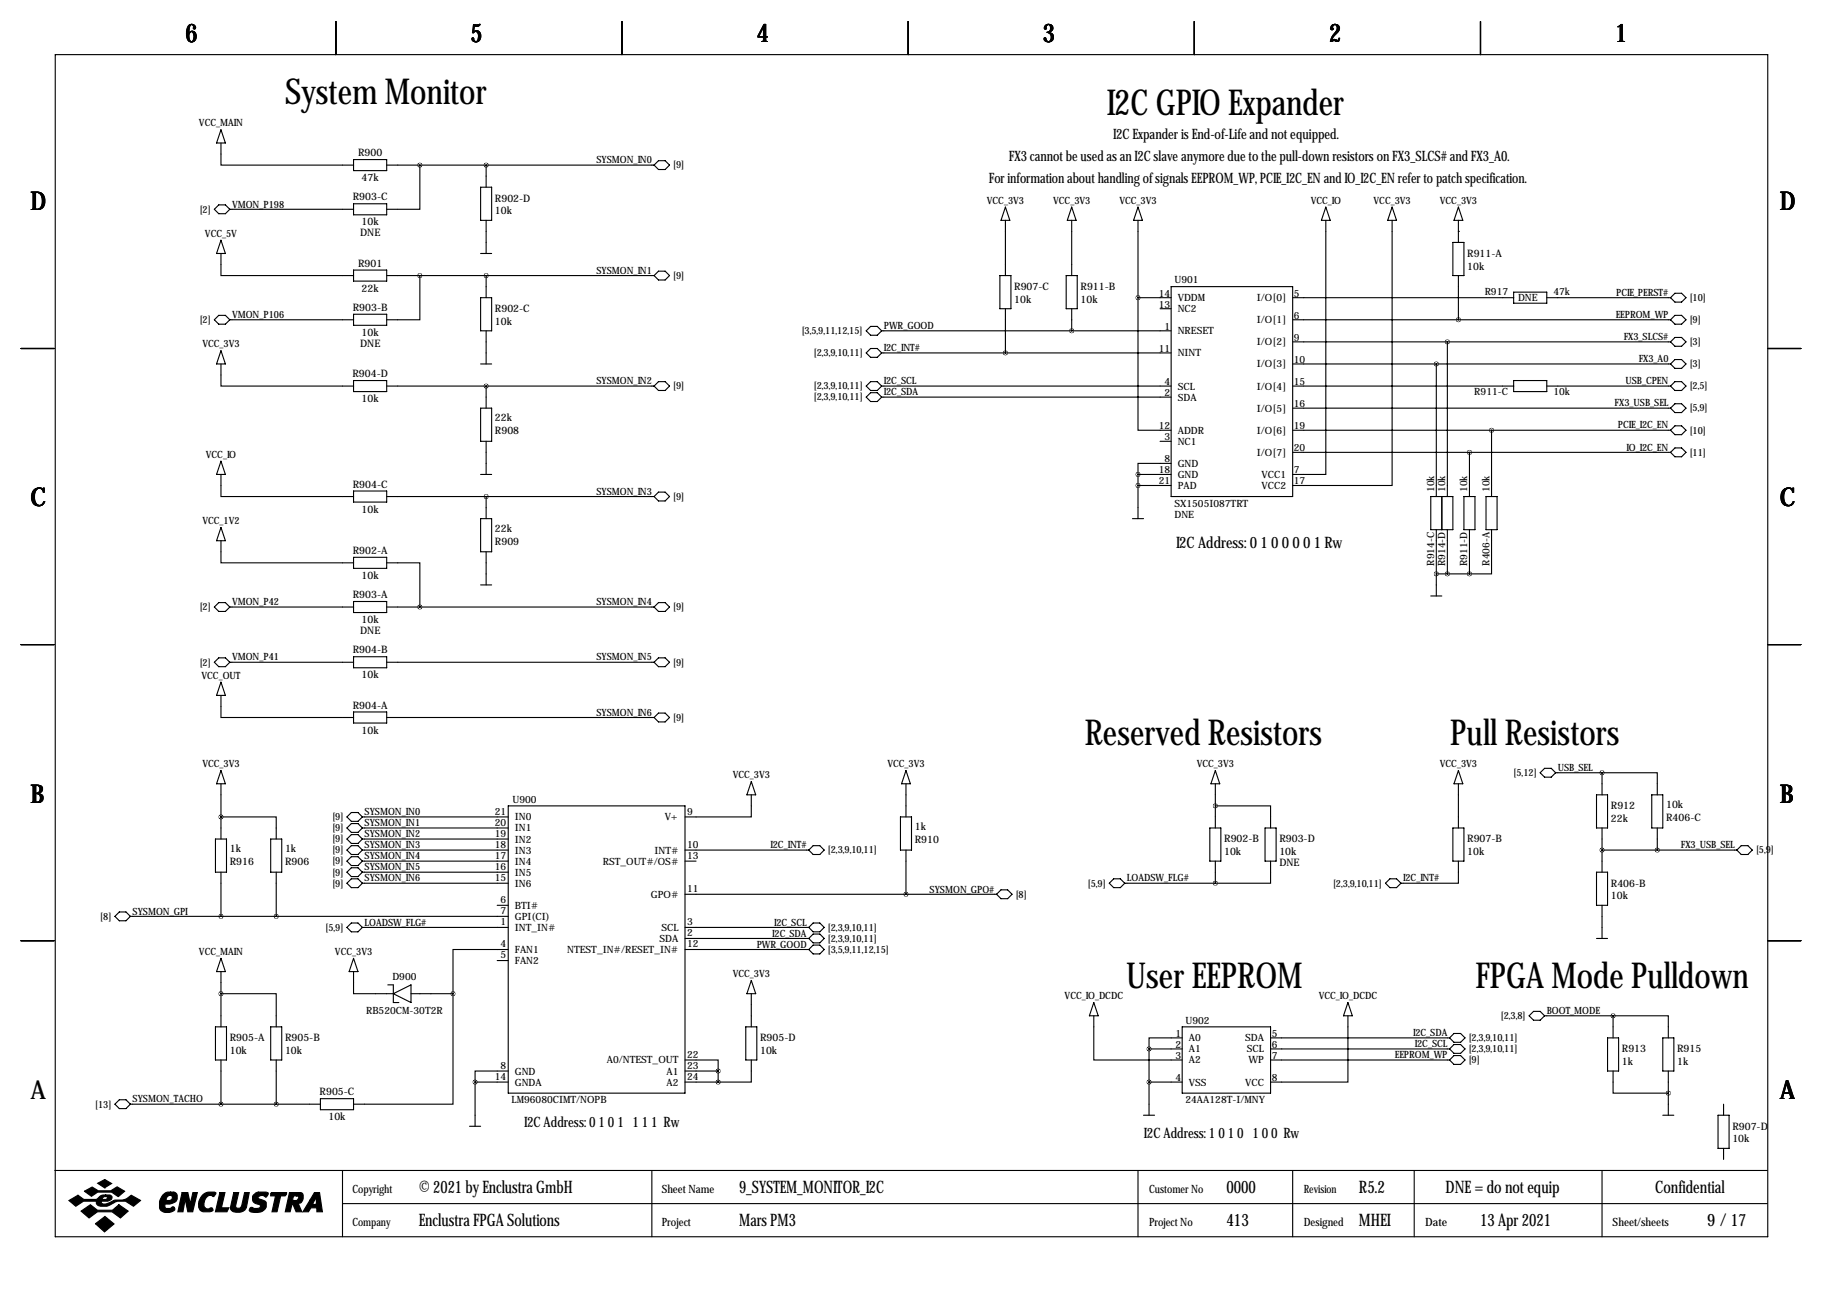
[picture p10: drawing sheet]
<svg xmlns="http://www.w3.org/2000/svg" width="419mm" height="297mm" viewBox="0 0 419 297" stroke-linecap="round" stroke-linejoin="round" font-family="sans-serif">
<g fill="none" stroke="#000" stroke-width=".25">
<path d="M12.7 12.6h393.7v271.7h-393.7zM77.2 4.9v7.7M143 4.9v7.7M208.8 4.9v7.7M274.6 4.9v7.7M340.4 4.9v7.7M50.8 32.9v5.1h30.5M50.8 29.8l1 3.1h-2zM81.3 36.7h7.6v2.5h-7.6zM88.9 38h61.5M96.5 38v10.1h-7.6M111.8 38v5"/>
<path d="M151.4 36.9h1.5l1 1.1-1 1h-1.5l-1-1zM49.3 48.1l1-1h1.5l1 1-1 1h-1.5zM50.8 58.3v5.1h30.5M50.8 55.2l1 3.1h-2zM52.8 48.1h28.5M81.3 46.8h7.6v2.6h-7.6zM110.5 43h2.5v7.7h-2.5zM110.5 58.3h2.5M111.8 50.7v7.6M231.1 47.6l1.1 3.1h-2.1zM231.1 50.7v12.7M246.4 47.6l1 3.1h-2z"/>
<path d="M246.4 50.7v12.7M261.6 50.7v17.7M261.6 47.6l1 3.1h-2zM304.8 50.7v58.4h-7.6M304.8 47.6l1 3.1h-2zM320 50.7v60.9h-22.8M320 47.6l1.1 3.1h-2.1zM334 55.7h2.5v7.7h-2.5zM335.3 53.2h.1M335.3 47.6l1 3.1h-2zM335.3 50.7v5M49.3 73.5l1-1h1.5l1 1-1 1h-1.5z"/>
<path d="M52.8 73.5h28.5M81.3 62.1h7.6v2.5h-7.6zM81.3 72.2h7.6v2.6h-7.6zM88.9 63.4h61.5M96.5 63.4v10.1h-7.6M110.5 68.4h2.5v7.7h-2.5zM111.8 63.4v5M111.8 76.1v7.6M151.4 62.3h1.5l1 1.1-1 1h-1.5l-1-1zM199.1 76.1l1.1-1.1h1.5l1 1.1-1 1h-1.5zM202.7 76.1h66.5M229.9 63.4h2.5v7.6h-2.5z"/>
<path d="M231.1 71v10.1M245.1 63.4h2.5v7.6h-2.5zM246.4 71v5.1M261.6 68.4v30.5h7.6M261.6 68.4h7.6M266.7 71h2.5M269.2 65.9h28v48.3h-28zM297.2 73.5h86.8M297.2 68.4h50.8M297.2 78.6h86.8M332.7 78.6v35.6M335.3 63.4v10.1"/>
<path d="M348 67.2h7.6v2.5h-7.6zM355.6 68.4h28.4M384 73.5l1.1-1h1.5l1 1-1 1h-1.5zM385.1 67.4h1.5l1 1-1 1.1h-1.5l-1.1-1.1zM385.1 77.6h1.5l1 1-1 1h-1.5l-1.1-1zM4.8 80.1h7.6M50.8 83.7v5.1h30.5M50.8 80.6l1 3.1h-2zM81.3 87.5h7.6v2.5h-7.6zM88.9 88.8h61.5M110.5 93.8h2.5v7.7h-2.5zM110.5 83.7h2.5"/>
<path d="M111.8 88.8v5M150.4 88.8l1-1.1h1.5l1 1.1-1 1h-1.5zM199.1 81.1l1.1-1h1.5l1 1-1 1.1h-1.5zM199.1 88.8l1.1-1.1h1.5l1 1.1-1 1h-1.5zM199.1 91.3l1.1-1h1.5l1 1-1 1h-1.5zM202.7 88.8h66.5M202.7 81.1h66.5M202.7 91.3h66.5M297.2 88.8h50.8M297.2 93.8h86.8M297.2 98.9h86.8M297.2 83.7h86.8"/>
<path d="M330.2 83.7v30.5M342.9 98.9v15.3M348 87.5h7.6v2.5h-7.6zM355.6 88.8h28.4M384 88.8l1.1-1.1h1.5l1 1.1-1 1h-1.5zM385.1 82.7h1.5l1 1-1 1h-1.5l-1.1-1zM385.1 92.8h1.5l1 1-1 1.1h-1.5l-1.1-1.1zM385.1 97.9h1.5l1 1-1 1h-1.5l-1.1-1zM406.4 80.1h7.6M50.8 109.1v5.1h30.5M50.8 106l1 3.1h-2zM81.3 112.9h7.6v2.5h-7.6z"/>
<path d="M88.9 114.2h61.5M110.5 119.2h2.5v7.7h-2.5zM110.5 109.1h2.5M111.8 101.5v7.6M111.8 114.2v5M151.4 113.1h1.5l1 1.1-1 1h-1.5l-1-1zM260.3 119.2h2.6M261.6 109.1v10.1M261.6 109.1h7.6M261.6 111.6h7.6M266.7 101.5h2.5M269.2 106.5h-7.6v2.6"/>
<path d="M297.2 104h86.8M328.9 114.2h5.1v7.6h-5.1zM331.5 114.2v7.6M336.5 114.2h2.6v7.6h-2.6zM337.8 104v10.2M341.6 114.2h2.6v7.6h-2.6zM385.1 103h1.5l1 1-1 1h-1.5l-1.1-1zM49.3 139.6l1-1.1h1.5l1 1.1-1 1h-1.5zM50.8 124.3v5.1h30.5M50.8 121.3l1 3h-2zM52.8 139.6h28.5M81.3 128.1h7.6v2.6h-7.6z"/>
<path d="M81.3 138.3h7.6v2.5h-7.6zM88.9 129.4h7.6v10.2M88.9 139.6h61.5M110.5 134.5h2.5M111.8 126.9v7.6M150.4 139.6l1-1.1h1.5l1 1.1-1 1h-1.5zM328.9 137h2.6M330.2 121.8v15.2M330.2 131.9h7.6M332.7 121.8v10.1M337.8 121.8v10.1M342.9 121.8v10.1h-5.1"/>
<path d="M4.8 148.2h7.6M49.3 152.3l1-1.1h1.5l1 1.1-1 1h-1.5zM50.8 159.9v5.1h30.5M50.8 156.8l1 3.1h-2zM52.8 152.3h28.5M81.3 151h7.6v2.5h-7.6zM88.9 152.3h61.5M150.4 152.3l1-1.1h1.5l1 1.1-1 1h-1.5zM406.4 148.2h7.6M50.8 177.2l1 3h-2zM81.3 163.7h7.6v2.5h-7.6zM88.9 165h61.5"/>
<path d="M151.4 163.9h1.5l1 1.1-1 1h-1.5l-1-1zM172.7 179.7l1 3h-2zM208.3 177.2l1 3h-2zM279.4 177.2l1 3h-2zM335.3 177.2l1 3h-2zM354.1 177.7l1-1.1h1.5l1 1.1-1 1h-1.5zM357.6 177.7h10.7M368.3 177.7h12.7v5M368.3 177.7v5M49.5 192.9h2.6v7.6h-2.6zM50.8 187.8h12.7v5.1M50.8 180.2v12.7"/>
<path d="M62.2 192.9h2.6v7.6h-2.6zM79.8 195.4l1-1h1.5l1 1-1 1.1h-1.5zM79.8 187.8l1-1h1.5l1 1-1 1h-1.5zM79.8 190.4l1-1.1h1.5l1 1.1-1 1h-1.5zM79.8 192.9l1-1h1.5l1 1-1 1h-1.5zM79.8 198l1-1h1.5l1 1-1 1h-1.5zM80.8 199.5h1.5l1 1-1 1h-1.5l-1-1zM83.3 187.8h33.5M83.3 190.4h33.5M83.3 192.9h33.5M83.3 195.4h33.5M83.3 198h33.5"/>
<path d="M116.8 185.3h40.7v66h-40.7zM157.5 195.4h28.4M157.5 198h2.5M172.7 182.7v5.1h-15.2M186.9 194.4h1.6l1 1-1 1.1h-1.6l-1-1.1zM207 187.8h2.5v7.6h-2.5zM208.3 180.2v7.6M208.3 195.4v10.2M278.1 190.4h2.6v7.6h-2.6zM279.4 185.3h12.7v5.1M279.4 180.2v10.2M279.4 198v5.1"/>
<path d="M290.8 190.4h2.6v7.6h-2.6zM292.1 198v5.1h-12.7M334 190.4h2.5v7.6h-2.5zM335.3 198v5.1h-13.2M335.3 180.2v10.2M367 182.7h2.6v7.7h-2.6zM368.3 190.4v10.1M368.3 195.4h31M379.7 182.7h2.6v7.7h-2.6zM381 190.4v5M399.3 195.4l1-1h1.5l1 1-1 1.1h-1.5zM4.8 216.3h7.6"/>
<path d="M26.4 210.7l1-1h1.6l1 1-1 1h-1.6zM30 210.7h86.8M50.8 200.5v10.2M63.5 200.5v10.2M79.8 213.2l1-1h1.5l1 1-1 1h-1.5zM79.8 203.1l1-1.1h1.5l1 1.1-1 1h-1.5zM83.3 200.5h33.5M83.3 203.1h33.5M83.3 213.2h33.5M114.3 208.1h2.5M116.8 218.3h-12.7v10.2M157.5 213.2h28.4"/>
<path d="M157.5 218.3h28.4M157.5 205.6h71.6M157.5 215.8h28.4M185.9 213.2l1-1h1.6l1 1-1 1h-1.6zM186.9 214.7h1.6l1 1.1-1 1h-1.6l-1-1zM186.9 217.3h1.6l1 1-1 1h-1.6l-1-1zM229.1 205.6l1-1h1.5l1.1 1-1.1 1h-1.5zM255 203.1l1-1.1h1.6l1 1.1-1 1h-1.6zM258.6 203.1h20.8M318.5 203.1l1-1.1h1.6l1 1.1-1 1h-1.6zM367 200.5h2.6v7.6h-2.6zM367 215.8h2.6"/>
<path d="M368.3 208.1v7.7M406.4 216.3h7.6M49.5 236.1h2.6v7.6h-2.6zM50.8 228.5h12.7v7.6M50.8 223.4v12.7M50.8 220.3l1 3.1h-2zM62.2 236.1h2.6v7.6h-2.6zM81.3 223.4v5.1h9.1M81.3 220.3l1 3.1h-2zM89.2 226.4h1.2v4.1h1.3M90.4 228.5l4.1-2.1v4.1zM94.5 228.5h9.6"/>
<path d="M104.1 228.5v25.4h-22.8M114.3 220.8h2.5M171.4 236.1h2.6v7.6h-2.6zM172.7 228.5v7.6M172.7 225.4l1 3.1h-2zM251.5 233.5v10.2h20.3M251.5 230.5l1 3h-2.1zM271.8 238.6h-7.6v2.6M271.8 236.1h20.3v15.2h-20.3zM292.1 238.6h41.1M309.9 233.5v15.3h-17.8M309.9 230.5l1 3h-2z"/>
<path d="M333.2 238.6l1.1-1h1.5l1 1-1 1h-1.5zM351.5 233.5l1.1-1h1.5l1 1-1 1.1h-1.5zM355.1 233.5h15.7M369.6 238.6h2.5v7.6h-2.5zM370.8 233.5h12.7v5.1M370.8 233.5v5.1M382.3 238.6h2.5v7.6h-2.5zM26.4 253.9l1-1.1h1.6l1 1.1-1 1h-1.6zM30 253.9h43.7M50.8 243.7v10.2M63.5 243.7v10.2M73.7 252.6h7.6v2.5h-7.6z"/>
<path d="M107.9 258.9h2.6M109.2 248.8h7.6M109.2 248.8v10.1M116.8 246.2h-7.6v2.6M157.5 243.7h7.6v2.5M157.5 246.2h7.6M157.5 248.8h7.6M165.1 246.2v2.6M172.7 243.7v5.1h-7.6M262.9 256.4h2.5M264.2 248.8h7.6M264.2 241.2h7.6"/>
<path d="M264.2 241.2v15.2M292.1 243.7h41.1M292.1 241.2h41.1M334.3 240.1h1.5l1 1.1-1 1h-1.5l-1.1-1zM334.3 242.7h1.5l1 1-1 1h-1.5l-1.1-1zM370.8 246.2v5.1h12.7M382.3 256.4h2.5M383.5 246.2v10.2M395 256.4h2.5v7.6h-2.5zM396.2 253.9v2.5M12.6 269.1h393.7M78.7 269.1v15.2"/>
<path d="M78.7 276.7h327.6M149.9 269.1v15.2M261.6 269.1v15.2M297.2 269.1v15.2M325.1 269.1v15.2M368.3 269.1v15.2M396.2 264v2.6"/>
</g>
<g fill="#000" stroke="#000" stroke-width=".25">
<path d="M15.8 276l2.1-1.2 1.4 1h2.8l.3-.2a1.77 1.77 0 0 1 1.9-.9v.4l-.6 .2-.2 .5h.9l.3-.6-.4-.1v-.4h.9a.59 .59 0 0 1 .6 .7l-.2 .4-.8 .4h-1.4l-.1 .1 .1 .4a3.2 3.2 0 0 0 2.7-.7l.3-.1a4 4 0 0 0 3.8-1.1l2.1 1.2-1.6 1.3a4 4 0 0 0-5.5-.2 2.66 2.66 0 0 1-2.9-.2l-.1-.7h-3l-1.8 1.1zM19.4 273.9l1.8-1 1.4 .9h2.9l1.4-.9 1.8 1-1.5 1.2-1.5-1h-3.2l-1.5 .9zM22.5 272l1.6-.8 1.6 .9-1.6 1zM18.6 278.4l2.2-1.4 1.6 1.2h3.5l1.4-1.2 2.2 1.4-1.8 1.6-1.9-1.4h-3.4l-1.9 1.4zM37.4 274.7a1.75 1.75 0 0 1 1.8-.6v.7a.82 .82 0 0 0-.8 1.2h.6a.6 .6 0 0 0 .6-.5 .6 .6 0 0 0-.4-.7v-.7h.8l.5 .3a1.61 1.61 0 0 1 0 1.7 1.61 1.61 0 0 1-1.5 .7h-1v.9l.2 .1h.9l.7-.4 .4 .4a1.06 1.06 0 0 1-1.3 1 1.82 1.82 0 0 1-2.2-1.1 3.5 3.5 0 0 1 .7-3zM41.9 274.2h1.3l.5 2.6 .6-2.6h1.1l-1.1 4.4h-1.1l-.6-2.9-.5 2.9h-1.2zM46.7 274.6a2.78 2.78 0 0 1 2.9-.4l-.4 .9a1.32 1.32 0 0 0-2.1 .8l-.2 .8a.98 .98 0 0 0 1.1 1.2 .55 .55 0 0 1 .6-.2 .55 .55 0 0 1 .4 .6l-.7 .3-1.8-.1a1.79 1.79 0 0 1-.8-2.3zM50.5 274.2h1.2l-.8 3.5h1.7l-.4 .9h-2.7zM53.7 274.2h1.2l-.7 3.1a.73 .73 0 0 0 .7 .5 .73 .73 0 0 0 .7-.6l.6-3h1.1l-.7 3.4a2.28 2.28 0 0 1-3.6 .4v-.4zM58.3 274.7l.8-.6h2.1l.5 .2v.2l-.6 .7a.96 .96 0 0 0-1-.4 .96 .96 0 0 0-.8 .6l1.7 .8a1.71 1.71 0 0 1-.1 1.8 1.71 1.71 0 0 1-1.7 .8l-1.4-.2a.51 .51 0 0 1-.4-.7 .51 .51 0 0 1 .8-.2l1 .1a.52 .52 0 0 0 .6-.2 .52 .52 0 0 0-.2-.7 1.39 1.39 0 0 1-1.4-.6 1.39 1.39 0 0 1 .1-1.6zM62.2 274.4l.2-.2h3.5l-.1 .4-.3 .3h-1l-.8 3.7h-1.2l.8-3.7h-1.1zM66.5 274.2h1.7v.7h-.7l-.2 1.1h.9l.3-.3a.44 .44 0 0 0 .1-.5 .44 .44 0 0 0-.4-.3v-.7h1l.3 .2 .2 .3v.9a1.03 1.03 0 0 1-1.2 1l.9 2h-1.3l-.8-1.8h-.1l-.5 1.8h-1.1z"/>
<path d="M72.3 274.2h1.2l.6 4.4h-1.3v-.9h-1.3l-.6 .9h-1.3l1.7-2.7h1l-.4 .8 .2 .2h.4l.2-.2v-1.5l-.4 .7h-1zM21.9 281.3l2.2-1.6 2.1 1.7-2.2 1.8z"/>
</g>
<path d="M261.6 68.4a.05 .05 0 0 0 .1 0 .05 .05 0 0 0-.1 0zM261.6 111.6a.05 .05 0 0 0 .1 0 .05 .05 0 0 0-.1 0zM261.6 109.1a.05 .05 0 0 0 .1 0 .05 .05 0 0 0-.1 0zM109.2 248.8a.05 .05 0 0 0 .1 0 .05 .05 0 0 0-.1 0zM111.7 114.2a.05 .05 0 0 0 .1 0 .05 .05 0 0 0-.1 0zM111.7 88.8a.05 .05 0 0 0 .1 0 .05 .05 0 0 0-.1 0zM96.5 139.6a.05 .05 0 0 0 .1 0 .05 .05 0 0 0-.1 0zM111.7 63.4a.05 .05 0 0 0 .1 0 .05 .05 0 0 0-.1 0zM111.7 38a.05 .05 0 0 0 .1 0 .05 .05 0 0 0-.1 0zM96.5 38a.05 .05 0 0 0 .1 0 .05 .05 0 0 0-.1 0zM96.5 63.4a.05 .05 0 0 0 .1 0 .05 .05 0 0 0-.1 0zM337.8 104a.05 .05 0 0 0 .1 0 .05 .05 0 0 0-.1 0zM332.7 78.6a.05 .05 0 0 0 .1 0 .05 .05 0 0 0-.1 0zM332.7 131.9a.05 .05 0 0 0 .1 0 .05 .05 0 0 0-.1 0zM337.8 131.9a.05 .05 0 0 0 .1 0 .05 .05 0 0 0-.1 0zM208.2 205.6a.05 .05 0 0 0 .1 0 .05 .05 0 0 0-.1 0zM264.1 248.8a.05 .05 0 0 0 .1 0 .05 .05 0 0 0-.1 0zM264.1 241.2a.05 .05 0 0 0 .1 0 .05 .05 0 0 0-.1 0zM246.3 76.1a.05 .05 0 0 0 .1 0 .05 .05 0 0 0-.1 0zM335.2 73.5a.05 .05 0 0 0 .1 0 .05 .05 0 0 0-.1 0zM231.1 81.1a.05 .05 0 0 0 .1 0 .05 .05 0 0 0-.1 0zM104.1 228.5a.05 .05 0 0 0 .1 0 .05 .05 0 0 0-.1 0zM370.8 233.5a.05 .05 0 0 0 .1 0 .05 .05 0 0 0-.1 0zM383.5 251.3a.05 .05 0 0 0 .1 0 .05 .05 0 0 0-.1 0z" fill="#000" stroke="#000" stroke-width="1"/>
<g font-size="8.2">
<text x="65.5" y="24">System Monitor</text>
<text x="254.5" y="26.5">I2C GPIO Expander</text>
<text x="249.4" y="171.3">Reserved Resistors</text>
<text x="333.4" y="171.3">Pull Resistors</text>
<text x="258.9" y="227.2">User EEPROM</text>
<text x="339.2" y="227.2">FPGA Mode Pulldown</text>
</g>
<g font-size="5.9">
<text x="42.7" y="9.8">6</text>
<text x="108.2" y="9.8">5</text>
<text x="174" y="9.8">4</text>
<text x="239.8" y="9.8">3</text>
<text x="305.6" y="9.8">2</text>
<text x="371.3" y="9.8">1</text>
<text x="7" y="48.4">D</text>
<text x="409.2" y="48.4">D</text>
<text x="7" y="116.4">C</text>
<text x="409.2" y="116.4">C</text>
<text x="7" y="184.5">B</text>
<text x="409.2" y="184.5">B</text>
<text x="7" y="252.6">A</text>
<text x="409.2" y="252.6">A</text>
</g>
<g font-size="4">
<text x="96.3" y="274.2">© 2021 by Enclustra GmbH</text>
<text x="169.9" y="274.2">9_SYSTEM_MONITOR_I2C</text>
<text x="281.9" y="274.2">0000</text>
<text x="312.4" y="274.2">R5.2</text>
<text x="332.3" y="274.2">DNE = do not equip</text>
<text x="380.5" y="274.2">Confidential</text>
<text x="96.3" y="281.8">Enclustra FPGA Solutions</text>
<text x="169.9" y="281.8">Mars PM3</text>
<text x="281.9" y="281.8">413</text>
<text x="312.4" y="281.8">MHEI</text>
<text x="340.3" y="281.8">13 Apr 2021</text>
<text x="392.5" y="281.8">9 / 17</text>
</g>
<text font-size="3.6" x="270.4" y="126">I2C Address: 0 1 0 0 0 0 1 Rw</text>
<g font-size="3.3">
<text x="255.9" y="31.9">I2C Expander is End-of-Life and not equipped.</text>
<text x="231.9" y="36.9">FX3 cannot be used as an I2C slave anymore due to the pull-down resistors on FX3_SLCS# and FX3_A0.</text>
<text x="227.3" y="42">For information about handling of signals EEPROM_WP, PCIE_I2C_EN and IO_I2C_EN refer to patch specification.</text>
<text x="120.5" y="259.2">I2C Address: 0 1 0 1 1 1 1 Rw</text>
<text x="263" y="261.7">I2C Address: 1 0 1 0 1 0 0 Rw</text>
</g>
<g font-size="2.6">
<text x="81" y="274.2">Copyright</text>
<text x="152.1" y="274.2">Sheet Name</text>
<text x="264.2" y="274.2">Customer No</text>
<text x="299.7" y="274.2">Revision</text>
<text x="81" y="281.8">Company</text>
<text x="152.1" y="281.8">Project</text>
<text x="264.2" y="281.8">Project No</text>
<text x="299.7" y="281.8">Designed</text>
<text x="327.7" y="281.8">Date</text>
<text x="370.7" y="281.8">Sheet/sheets</text>
</g>
<g font-size="2.4">
<text x="82.3" y="35.9">R900</text>
<text x="83.1" y="41.7">47k</text>
<text x="81.1" y="46.1">R903-C</text>
<text x="113.8" y="46.3">R902-D</text>
<text x="83.1" y="51.8">10k</text>
<text x="113.8" y="49.3">10k</text>
<text x="82.8" y="54.4">DNE</text>
<text x="337.3" y="59">R911-A</text>
<text x="82.3" y="61.3">R901</text>
<text x="337.3" y="62">10k</text>
<text x="81.1" y="71.5">R903-B</text>
<text x="83.1" y="67.1">22k</text>
<text x="113.8" y="71.7">R902-C</text>
<text x="233.2" y="66.7">R907-C</text>
<text x="233.2" y="69.6">10k</text>
<text x="248.4" y="66.7">R911-B</text>
<text x="248.4" y="69.6">10k</text>
<text x="83.1" y="77.2">10k</text>
<text x="113.8" y="74.7">10k</text>
<text x="82.8" y="79.8">DNE</text>
<text x="81" y="86.7">R904-D</text>
<text x="83.1" y="92.5">10k</text>
<text x="113.8" y="99.8">R908</text>
<text x="113.8" y="96.9">22k</text>
<text x="81.1" y="112.1">R904-C</text>
<text x="83.1" y="117.9">10k</text>
<text x="113.8" y="125.2">R909</text>
<text x="113.8" y="122.3">22k</text>
<text x="81.1" y="127.4">R902-A</text>
<text x="81.1" y="137.5">R903-A</text>
<text x="83.1" y="133.1">10k</text>
<text x="83.1" y="143.3">10k</text>
<text x="82.8" y="145.8">DNE</text>
<text x="81.1" y="150.2">R904-B</text>
<text x="83.1" y="156">10k</text>
<text x="81.1" y="162.9">R904-A</text>
<text x="83.1" y="168.7">10k</text>
<text x="383" y="185.8">10k</text>
<text x="210.3" y="190.9">1k</text>
<text x="370.3" y="186">R912</text>
<text x="370.3" y="189">22k</text>
<text x="383" y="188.7">R406-C</text>
<text x="52.8" y="195.9">1k</text>
<text x="65.5" y="195.9">1k</text>
<text x="210.3" y="193.8">R910</text>
<text x="281.4" y="193.7">R902-B</text>
<text x="281.4" y="196.6">10k</text>
<text x="294.1" y="193.7">R903-D</text>
<text x="294.1" y="196.6">10k</text>
<text x="337.3" y="193.7">R907-B</text>
<text x="337.3" y="196.6">10k</text>
<text x="52.8" y="198.9">R916</text>
<text x="65.5" y="198.9">R906</text>
<text x="294.1" y="199.1">DNE</text>
<text x="370.3" y="203.8">R406-B</text>
<text x="370.3" y="206.8">10k</text>
<text x="52.8" y="239.4">R905-A</text>
<text x="65.5" y="239.4">R905-B</text>
<text x="174.8" y="239.4">R905-D</text>
<text x="52.8" y="242.3">10k</text>
<text x="65.5" y="242.3">10k</text>
<text x="174.8" y="242.3">10k</text>
<text x="372.9" y="241.9">R913</text>
<text x="372.9" y="244.9">1k</text>
<text x="385.6" y="241.9">R915</text>
<text x="385.6" y="244.9">1k</text>
<text x="73.5" y="251.8">R905-C</text>
<text x="75.5" y="257.6">10k</text>
<text x="398.3" y="259.7">R907-D</text>
<text x="398.3" y="262.6">10k</text>
</g>
<g font-size="2.3">
<text x="45.7" y="29.1">VCC_MAIN</text>
<text x="137.1" y="37.6">SYSMON_IN0</text>
<text x="154.8" y="38.7">[9]</text>
<text x="53.3" y="47.7">VMON_P198</text>
<text x="226.9" y="46.8">VCC_3V3</text>
<text x="242.1" y="46.8">VCC_3V3</text>
<text x="257.4" y="46.8">VCC_3V3</text>
<text x="301.3" y="46.8">VCC_IO</text>
<text x="315.8" y="46.8">VCC_3V3</text>
<text x="331" y="46.8">VCC_3V3</text>
<text x="45.9" y="48.9">[2]</text>
<text x="47.1" y="54.5">VCC_5V</text>
<text x="137.1" y="63">SYSMON_IN1</text>
<text x="154.8" y="64.1">[9]</text>
<text x="270" y="65.1">U901</text>
<text x="266.4" y="68.2">14</text>
<text x="266.4" y="70.7">13</text>
<text x="270.8" y="69.2">VDDM</text>
<text x="270.8" y="71.8">NC2</text>
<text x="289" y="69.2">I/O[0]</text>
<text x="297.4" y="68.2">5</text>
<text x="341.3" y="67.9">R917</text>
<text x="349" y="69.2">DNE</text>
<text x="357.1" y="67.9">47k</text>
<text x="371.6" y="68">PCIE_PERST#</text>
<text x="388.5" y="69.2">[10]</text>
<text x="45.9" y="74.3">[2]</text>
<text x="53.3" y="73.1">VMON_P106</text>
<text x="184.3" y="76.8">[3,5,9,11,12,15]</text>
<text x="203.2" y="75.7">PWR_GOOD</text>
<text x="267.7" y="75.8">1</text>
<text x="270.8" y="76.9">NRESET</text>
<text x="289" y="74.3">I/O[1]</text>
<text x="297.4" y="73.3">6</text>
<text x="371.4" y="73.1">EEPROM_WP</text>
<text x="388.5" y="74.3">[9]</text>
<text x="46.5" y="79.9">VCC_3V3</text>
<text x="187.1" y="81.9">[2,3,9,10,11]</text>
<text x="203.2" y="80.7">I2C_INT#</text>
<text x="266.4" y="80.9">11</text>
<text x="270.8" y="81.9">NINT</text>
<text x="289" y="79.4">I/O[2]</text>
<text x="297.4" y="78.3">9</text>
<text x="297.4" y="83.4">10</text>
<text x="373.3" y="78.2">FX3_SLCS#</text>
<text x="376.7" y="83.3">FX3_A0</text>
<text x="388.5" y="79.4">[3]</text>
<text x="137.1" y="88.4">SYSMON_IN2</text>
<text x="154.8" y="89.5">[9]</text>
<text x="187.1" y="89.5">[2,3,9,10,11]</text>
<text x="203.2" y="88.4">I2C_SCL</text>
<text x="267.7" y="88.5">4</text>
<text x="270.8" y="89.6">SCL</text>
<text x="289" y="84.5">I/O[3]</text>
<text x="289" y="89.6">I/O[4]</text>
<text x="297.4" y="88.5">15</text>
<text x="373.7" y="88.4">USB_CPEN</text>
<text x="388.5" y="84.4">[3]</text>
<text x="388.5" y="89.5">[2,5]</text>
<text x="187.1" y="92.1">[2,3,9,10,11]</text>
<text x="203.2" y="90.9">I2C_SDA</text>
<text x="267.7" y="91">2</text>
<text x="270.8" y="92.1">SDA</text>
<text x="289" y="94.6">I/O[5]</text>
<text x="297.4" y="93.6">16</text>
<text x="338.9" y="90.9">R911-C</text>
<text x="357.1" y="90.9">10k</text>
<text x="371.2" y="93.4">FX3_USB_SEL</text>
<text x="388.5" y="94.6">[5,9]</text>
<text x="266.4" y="98.7">12</text>
<text x="267.7" y="101.2">3</text>
<text x="270.8" y="99.7">ADDR</text>
<text x="289" y="99.7">I/O[6]</text>
<text x="297.4" y="98.7">19</text>
<text x="372" y="98.5">PCIE_I2C_EN</text>
<text x="388.5" y="99.7">[10]</text>
<text x="47.3" y="105.3">VCC_IO</text>
<text x="267.7" y="106.3">8</text>
<text x="270.8" y="102.3">NC1</text>
<text x="270.8" y="107.3">GND</text>
<text x="289" y="104.8">I/O[7]</text>
<text x="297.4" y="103.7">20</text>
<text x="373.9" y="103.6">IO_I2C_EN</text>
<text x="388.5" y="104.8">[11]</text>
<text x="137.1" y="113.8">SYSMON_IN3</text>
<text x="266.4" y="108.8">18</text>
<text x="266.4" y="111.4">21</text>
<text x="270.8" y="109.9">GND</text>
<text x="270.8" y="112.4">PAD</text>
<text x="290" y="109.9">VCC1</text>
<text x="290" y="112.4">VCC2</text>
<text x="297.4" y="108.8">7</text>
<text x="297.4" y="111.4">17</text>
<text x="329.7" y="113.1" transform="rotate(-90 329.7 113.1)">10k</text>
<text x="332.2" y="113.1" transform="rotate(-90 332.2 113.1)">10k</text>
<text x="337.3" y="113.1" transform="rotate(-90 337.3 113.1)">10k</text>
<text x="342.4" y="113.1" transform="rotate(-90 342.4 113.1)">10k</text>
<text x="154.8" y="114.9">[9]</text>
<text x="270" y="116.5">SX1505I087TRT</text>
<text x="270" y="119.1">DNE</text>
<text x="46.5" y="120.5">VCC_1V2</text>
<text x="329.7" y="130.1" transform="rotate(-90 329.7 130.1)">R914-C</text>
<text x="332.2" y="130.2" transform="rotate(-90 332.2 130.2)">R914-D</text>
<text x="337.3" y="130.2" transform="rotate(-90 337.3 130.2)">R911-D</text>
<text x="342.4" y="130.1" transform="rotate(-90 342.4 130.1)">R406-A</text>
<text x="45.9" y="140.3">[2]</text>
<text x="53.3" y="139.2">VMON_P42</text>
<text x="137.1" y="139.2">SYSMON_IN4</text>
<text x="154.8" y="140.3">[9]</text>
<text x="45.9" y="153">[2]</text>
<text x="53.3" y="151.9">VMON_P41</text>
<text x="137.1" y="151.9">SYSMON_IN5</text>
<text x="154.8" y="153">[9]</text>
<text x="46.3" y="156.1">VCC_OUT</text>
<text x="137.1" y="164.6">SYSMON_IN6</text>
<text x="154.8" y="165.7">[9]</text>
<text x="46.5" y="176.4">VCC_3V3</text>
<text x="168.5" y="178.9">VCC_3V3</text>
<text x="204" y="176.4">VCC_3V3</text>
<text x="275.1" y="176.4">VCC_3V3</text>
<text x="331" y="176.4">VCC_3V3</text>
<text x="348" y="178.4">[5,12]</text>
<text x="358.1" y="177.3">USB_SEL</text>
<text x="117.9" y="184.5">U900</text>
<text x="76.4" y="188.6">[9]</text>
<text x="76.4" y="191.1">[9]</text>
<text x="83.8" y="187.4">SYSMON_IN0</text>
<text x="83.8" y="190">SYSMON_IN1</text>
<text x="113.7" y="187.3">21</text>
<text x="113.7" y="189.9">20</text>
<text x="118.4" y="188.6">IN0</text>
<text x="118.4" y="191.2">IN1</text>
<text x="152.8" y="188.6">V+</text>
<text x="158" y="187.3">9</text>
<text x="76.4" y="193.7">[9]</text>
<text x="76.4" y="196.2">[9]</text>
<text x="83.8" y="192.5">SYSMON_IN2</text>
<text x="83.8" y="195">SYSMON_IN3</text>
<text x="83.8" y="197.6">SYSMON_IN4</text>
<text x="113.7" y="192.4">19</text>
<text x="113.7" y="194.9">18</text>
<text x="113.7" y="197.5">17</text>
<text x="118.4" y="193.7">IN2</text>
<text x="118.4" y="196.2">IN3</text>
<text x="150.5" y="196.2">INT#</text>
<text x="158" y="194.9">10</text>
<text x="158" y="197.5">13</text>
<text x="177.1" y="195">I2C_INT#</text>
<text x="190.3" y="196.2">[2,3,9,10,11]</text>
<text x="386.4" y="195">FX3_USB_SEL</text>
<text x="403.7" y="196.2">[5,9]</text>
<text x="76.4" y="201.3">[9]</text>
<text x="76.4" y="198.7">[9]</text>
<text x="76.4" y="203.8">[9]</text>
<text x="83.8" y="200.1">SYSMON_IN5</text>
<text x="83.8" y="202.7">SYSMON_IN6</text>
<text x="113.7" y="200">16</text>
<text x="113.7" y="202.6">15</text>
<text x="118.4" y="198.8">IN4</text>
<text x="118.4" y="201.3">IN5</text>
<text x="118.4" y="203.9">IN6</text>
<text x="138.6" y="198.8">RST_OUT#/OS#</text>
<text x="250.1" y="203.8">[5,9]</text>
<text x="259.1" y="202.7">LOADSW_FLG#</text>
<text x="306.5" y="203.8">[2,3,9,10,11]</text>
<text x="322.6" y="202.7">I2C_INT#</text>
<text x="115.1" y="207.6">6</text>
<text x="118.4" y="208.9">BTI#</text>
<text x="149.7" y="206.4">GPO#</text>
<text x="158" y="205.1">11</text>
<text x="213.7" y="205.2">SYSMON_GPO#</text>
<text x="233.5" y="206.4">[8]</text>
<text x="23.1" y="211.4">[8]</text>
<text x="30.5" y="210.3">SYSMON_GPI</text>
<text x="74.8" y="214">[5,9]</text>
<text x="83.8" y="212.8">LOADSW_FLG#</text>
<text x="115.1" y="210.2">7</text>
<text x="115.1" y="212.7">1</text>
<text x="118.4" y="211.5">GPI(CI)</text>
<text x="118.4" y="214">INT_IN#</text>
<text x="152" y="214">SCL</text>
<text x="158" y="212.7">3</text>
<text x="158" y="215.3">2</text>
<text x="177.5" y="215.4">I2C_SDA</text>
<text x="178" y="212.8">I2C_SCL</text>
<text x="190.3" y="214">[2,3,9,10,11]</text>
<text x="45.7" y="219.6">VCC_MAIN</text>
<text x="77" y="219.6">VCC_3V3</text>
<text x="115.1" y="217.8">4</text>
<text x="115.1" y="220.3">5</text>
<text x="118.4" y="219.1">FAN1</text>
<text x="118.4" y="221.6">FAN2</text>
<text x="130.4" y="219.1">NTEST_IN#/RESET_IN#</text>
<text x="151.6" y="216.6">SDA</text>
<text x="158" y="217.8">12</text>
<text x="174" y="217.9">PWR_GOOD</text>
<text x="190.3" y="216.5">[2,3,9,10,11]</text>
<text x="190.3" y="219.1">[3,5,9,11,12,15]</text>
<text x="90.2" y="225.4">D900</text>
<text x="168.5" y="224.6">VCC_3V3</text>
<text x="84.2" y="233.1">RB520CM-30T2R</text>
<text x="244.8" y="229.7">VCC_IO_DCDC</text>
<text x="303.2" y="229.7">VCC_IO_DCDC</text>
<text x="355.6" y="233.1">BOOT_MODE</text>
<text x="270.3" y="238.4">1</text>
<text x="272.5" y="235.3">U902</text>
<text x="273.3" y="239.4">A0</text>
<text x="286.3" y="239.4">SDA</text>
<text x="292.4" y="238.4">5</text>
<text x="324.9" y="238.2">I2C_SDA</text>
<text x="337.7" y="239.4">[2,3,9,10,11]</text>
<text x="345" y="234.3">[2,3,8]</text>
<text x="115.1" y="245.7">8</text>
<text x="139.5" y="244.5">A0/NTEST_OUT</text>
<text x="158" y="243.2">22</text>
<text x="158" y="245.7">23</text>
<text x="270.3" y="240.9">2</text>
<text x="270.3" y="243.4">3</text>
<text x="273.3" y="242">A1</text>
<text x="273.3" y="244.5">A2</text>
<text x="286.7" y="242">SCL</text>
<text x="287" y="244.5">WP</text>
<text x="292.4" y="240.9">6</text>
<text x="292.4" y="243.4">7</text>
<text x="320.6" y="243.3">EEPROM_WP</text>
<text x="325.3" y="240.8">I2C_SCL</text>
<text x="337.7" y="241.9">[2,3,9,10,11]</text>
<text x="337.7" y="244.5">[9]</text>
<text x="113.7" y="248.3">14</text>
<text x="118.4" y="247">GND</text>
<text x="118.4" y="249.6">GNDA</text>
<text x="153.2" y="247">A1</text>
<text x="153.2" y="249.6">A2</text>
<text x="158" y="248.3">24</text>
<text x="270.3" y="248.5">4</text>
<text x="273.3" y="249.6">VSS</text>
<text x="286.3" y="249.6">VCC</text>
<text x="292.4" y="248.5">8</text>
<text x="21.9" y="254.6">[13]</text>
<text x="30.5" y="253.5">SYSMON_TACHO</text>
<text x="117.6" y="253.7">LM96080CIMT/NOPB</text>
<text x="272.5" y="253.7">24AA128T-I/MNY</text>
</g>
</svg>
